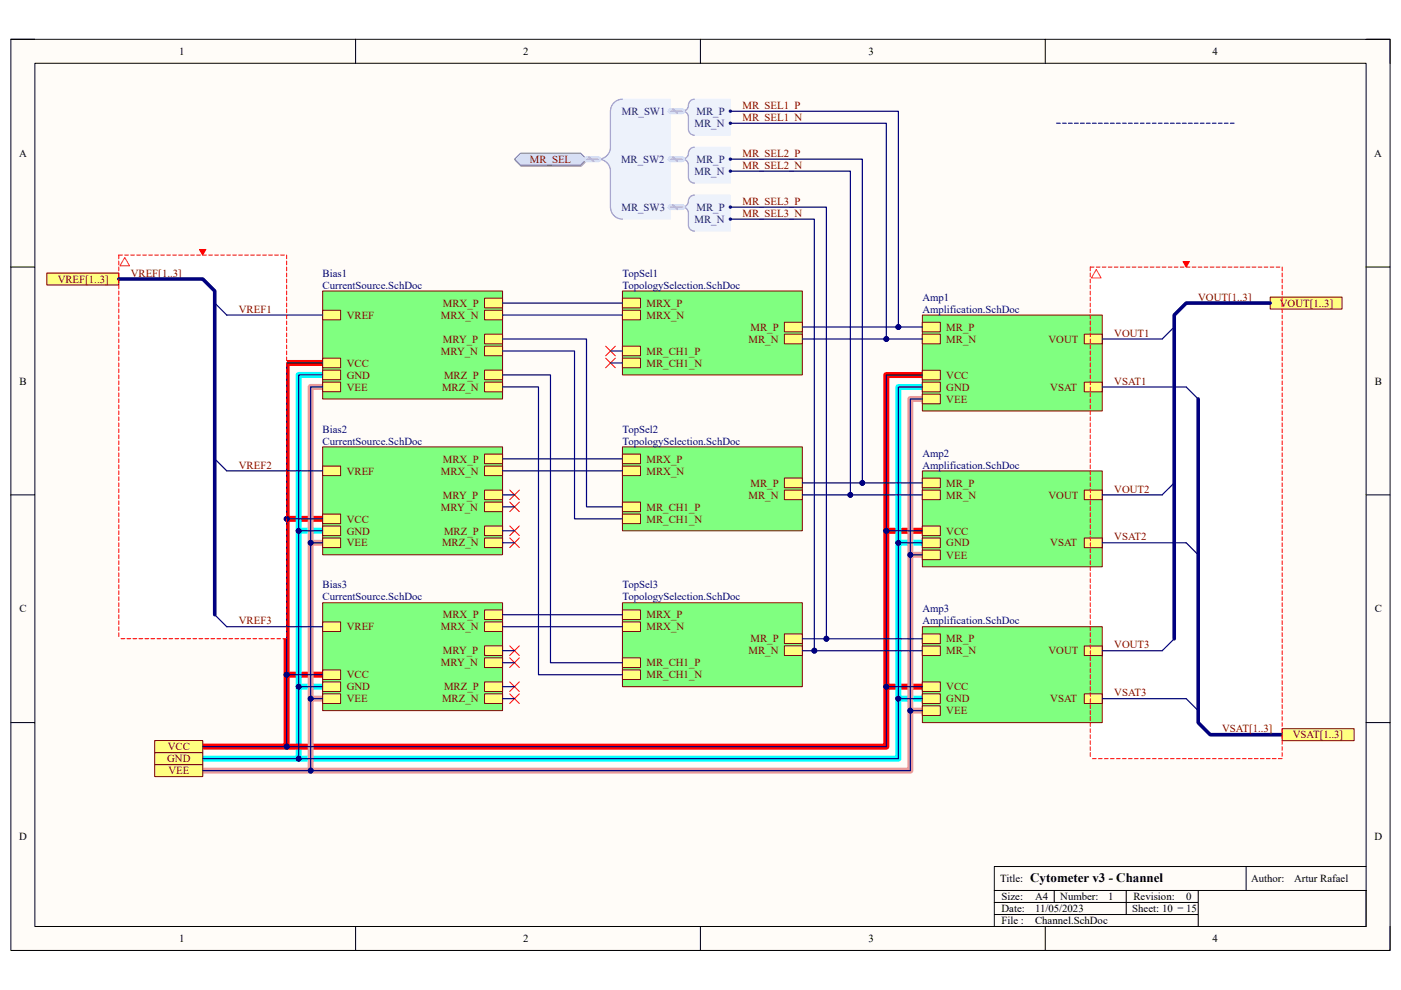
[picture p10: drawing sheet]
<svg xmlns="http://www.w3.org/2000/svg" width="297mm" height="210mm" viewBox="0 0 297 210" stroke-linecap="round" stroke-linejoin="round" font-family="sans-serif">
<path d="M2.3 8.3h292.4v193.3h-292.4z" fill="#fffcf8"/>
<path d="M2.3 8.3h292.4v193.3h-292.4z" fill="none" stroke="#000" stroke-width=".21"/>
<path d="M7.4 13.4h282.2v183.1h-282.2z" fill="#fffcf8"/>
<g fill="none" stroke="#000" stroke-width=".21">
<path d="M2.3 8.3h5.1M7.4 13.4h282.2v183.1h-282.2zM75.4 8.3v5.1M148.5 8.3v5.1M221.6 8.3v5.1M289.6 8.3h5.1v5.1M2.3 56.6h5.1M289.6 56.6h5.1M2.3 105h5.1M289.6 105h5.1M2.3 153.3h5.1M289.6 153.3h5.1"/>
<path d="M75.4 196.5v5.1M148.5 196.5v5.1M221.6 196.5v5.1M294.7 196.5v5.1"/>
</g>
<path d="M68.4 82.1h-2.5v81.3M195.6 84.6h-2.6v78.8h-150M65.9 115.1h2.5M193 117.7h2.6M65.9 148.2h2.5M193 150.7h2.6" fill="none" stroke="#ea9a9a" stroke-width="1.3"/>
<path d="M68.4 79.5h-5.1v81.4h-20.3M195.6 82.1h-5.1v78.8h-127.2M63.3 112.6h5.1M190.5 115.1h5.1M63.3 145.6h5.1M190.5 148.2h5.1" fill="none" stroke="#0ff" stroke-width="1.3"/>
<path d="M68.4 77h-7.6v81.3h-17.8M195.6 79.5h-7.7v78.9h-127.1M60.8 110h7.6M187.9 112.6h7.7M60.8 143.1h7.6M187.9 145.6h7.7" fill="none" stroke="#f00" stroke-width="1.3"/>
<g fill="#fff">
<path d="M231.2 56.6h40.6v104.3h-40.6z"/>
<path d="M25.2 54.1h35.6v81.4h-35.6z"/>
</g>
<path d="M210.8 188.9v2.5M223.5 188.9v2.5M238.8 188.9v5.1M254 194h-43.2v2.5M254 191.4h-43.2v2.6M254 188.9h35.6v7.6h-35.6zM264.2 183.8v5.1M289.6 183.8h-78.8v5.1h43.2" fill="none" stroke="#000" stroke-width=".21"/>
<path d="M9.9 57.9h15.3v2.6h-15.3z" fill="#ffff80"/>
<path d="M9.9 57.9h15.3v2.6h-15.3z" fill="none" stroke="#800000" stroke-width=".21"/>
<path d="M32.8 157.1h10.2v2.5h-10.2z" fill="#ffff80"/>
<path d="M32.8 157.1h10.2v2.5h-10.2z" fill="none" stroke="#800000" stroke-width=".21"/>
<path d="M32.8 159.6h10.2v2.6h-10.2z" fill="#ffff80"/>
<path d="M32.8 159.6h10.2v2.6h-10.2z" fill="none" stroke="#800000" stroke-width=".21"/>
<path d="M32.8 162.2h10.2v2.5h-10.2z" fill="#ffff80"/>
<path d="M32.8 162.2h10.2v2.5h-10.2z" fill="none" stroke="#800000" stroke-width=".21"/>
<path d="M249 69.4l-2.6 2.5M249 102.4l-2.6 2.6M249 135.5l-2.6 2.5" fill="none" stroke="#000080" stroke-width=".25"/>
<path d="M269.3 63h15.2v2.6h-15.2z" fill="#ffff80"/>
<path d="M269.3 63h15.2v2.6h-15.2z" fill="none" stroke="#800000" stroke-width=".21"/>
<path d="M68.4 61.7h38.1v22.9h-38.1z" fill="#80ff80"/>
<path d="M68.4 61.7h38.1v22.9h-38.1z" fill="none" stroke="#800000" stroke-width=".21"/>
<path d="M68.4 65.8h3.8v2h-3.8z" fill="#ffff80"/>
<path d="M68.4 65.8h3.8v2h-3.8z" fill="none" stroke="#800000" stroke-width=".21"/>
<path d="M68.4 76h3.8v2h-3.8z" fill="#ffff80"/>
<path d="M68.4 76h3.8v2h-3.8z" fill="none" stroke="#800000" stroke-width=".21"/>
<path d="M68.4 78.5h3.8v2h-3.8z" fill="#ffff80"/>
<path d="M68.4 78.5h3.8v2h-3.8z" fill="none" stroke="#800000" stroke-width=".21"/>
<path d="M68.4 81h3.8v2.1h-3.8z" fill="#ffff80"/>
<path d="M68.4 81h3.8v2.1h-3.8z" fill="none" stroke="#800000" stroke-width=".21"/>
<path d="M102.7 63.2h3.8v2.1h-3.8z" fill="#ffff80"/>
<path d="M102.7 63.2h3.8v2.1h-3.8z" fill="none" stroke="#800000" stroke-width=".21"/>
<path d="M102.7 65.8h3.8v2h-3.8z" fill="#ffff80"/>
<path d="M102.7 65.8h3.8v2h-3.8z" fill="none" stroke="#800000" stroke-width=".21"/>
<path d="M102.7 70.9h3.8v2h-3.8z" fill="#ffff80"/>
<path d="M102.7 70.9h3.8v2h-3.8z" fill="none" stroke="#800000" stroke-width=".21"/>
<path d="M102.7 73.4h3.8v2.1h-3.8z" fill="#ffff80"/>
<path d="M102.7 73.4h3.8v2.1h-3.8z" fill="none" stroke="#800000" stroke-width=".21"/>
<path d="M102.7 78.5h3.8v2h-3.8z" fill="#ffff80"/>
<path d="M102.7 78.5h3.8v2h-3.8z" fill="none" stroke="#800000" stroke-width=".21"/>
<path d="M102.7 81h3.8v2.1h-3.8z" fill="#ffff80"/>
<path d="M102.7 81h3.8v2.1h-3.8z" fill="none" stroke="#800000" stroke-width=".21"/>
<path d="M68.4 94.8h38.1v22.9h-38.1z" fill="#80ff80"/>
<path d="M68.4 94.8h38.1v22.9h-38.1z" fill="none" stroke="#800000" stroke-width=".21"/>
<path d="M68.4 98.8h3.8v2.1h-3.8z" fill="#ffff80"/>
<path d="M68.4 98.8h3.8v2.1h-3.8z" fill="none" stroke="#800000" stroke-width=".21"/>
<path d="M68.4 109h3.8v2.1h-3.8z" fill="#ffff80"/>
<path d="M68.4 109h3.8v2.1h-3.8z" fill="none" stroke="#800000" stroke-width=".21"/>
<path d="M68.4 111.6h3.8v2h-3.8z" fill="#ffff80"/>
<path d="M68.4 111.6h3.8v2h-3.8z" fill="none" stroke="#800000" stroke-width=".21"/>
<path d="M68.4 114.1h3.8v2h-3.8z" fill="#ffff80"/>
<path d="M68.4 114.1h3.8v2h-3.8z" fill="none" stroke="#800000" stroke-width=".21"/>
<path d="M102.7 96.3h3.8v2h-3.8z" fill="#ffff80"/>
<path d="M102.7 96.3h3.8v2h-3.8z" fill="none" stroke="#800000" stroke-width=".21"/>
<path d="M102.7 98.8h3.8v2.1h-3.8z" fill="#ffff80"/>
<path d="M102.7 98.8h3.8v2.1h-3.8z" fill="none" stroke="#800000" stroke-width=".21"/>
<path d="M102.7 103.9h3.8v2.1h-3.8z" fill="#ffff80"/>
<path d="M102.7 103.9h3.8v2.1h-3.8z" fill="none" stroke="#800000" stroke-width=".21"/>
<path d="M102.7 106.5h3.8v2h-3.8z" fill="#ffff80"/>
<path d="M102.7 106.5h3.8v2h-3.8z" fill="none" stroke="#800000" stroke-width=".21"/>
<path d="M102.7 111.6h3.8v2h-3.8z" fill="#ffff80"/>
<path d="M102.7 111.6h3.8v2h-3.8z" fill="none" stroke="#800000" stroke-width=".21"/>
<path d="M102.7 114.1h3.8v2h-3.8z" fill="#ffff80"/>
<path d="M102.7 114.1h3.8v2h-3.8z" fill="none" stroke="#800000" stroke-width=".21"/>
<path d="M68.4 127.8h38.1v22.9h-38.1z" fill="#80ff80"/>
<path d="M68.4 127.8h38.1v22.9h-38.1z" fill="none" stroke="#800000" stroke-width=".21"/>
<path d="M68.4 131.9h3.8v2h-3.8z" fill="#ffff80"/>
<path d="M68.4 131.9h3.8v2h-3.8z" fill="none" stroke="#800000" stroke-width=".21"/>
<path d="M68.4 142.1h3.8v2h-3.8z" fill="#ffff80"/>
<path d="M68.4 142.1h3.8v2h-3.8z" fill="none" stroke="#800000" stroke-width=".21"/>
<path d="M68.4 144.6h3.8v2.1h-3.8z" fill="#ffff80"/>
<path d="M68.4 144.6h3.8v2.1h-3.8z" fill="none" stroke="#800000" stroke-width=".21"/>
<path d="M68.4 147.2h3.8v2h-3.8z" fill="#ffff80"/>
<path d="M68.4 147.2h3.8v2h-3.8z" fill="none" stroke="#800000" stroke-width=".21"/>
<path d="M102.7 129.4h3.8v2h-3.8z" fill="#ffff80"/>
<path d="M102.7 129.4h3.8v2h-3.8z" fill="none" stroke="#800000" stroke-width=".21"/>
<path d="M102.7 131.9h3.8v2h-3.8z" fill="#ffff80"/>
<path d="M102.7 131.9h3.8v2h-3.8z" fill="none" stroke="#800000" stroke-width=".21"/>
<path d="M102.7 137h3.8v2h-3.8z" fill="#ffff80"/>
<path d="M102.7 137h3.8v2h-3.8z" fill="none" stroke="#800000" stroke-width=".21"/>
<path d="M102.7 139.5h3.8v2.1h-3.8z" fill="#ffff80"/>
<path d="M102.7 139.5h3.8v2.1h-3.8z" fill="none" stroke="#800000" stroke-width=".21"/>
<path d="M102.7 144.6h3.8v2.1h-3.8z" fill="#ffff80"/>
<path d="M102.7 144.6h3.8v2.1h-3.8z" fill="none" stroke="#800000" stroke-width=".21"/>
<path d="M102.7 147.2h3.8v2h-3.8z" fill="#ffff80"/>
<path d="M102.7 147.2h3.8v2h-3.8z" fill="none" stroke="#800000" stroke-width=".21"/>
<path d="M132 61.7h38.1v17.8h-38.1z" fill="#80ff80"/>
<path d="M132 61.7h38.1v17.8h-38.1z" fill="none" stroke="#800000" stroke-width=".21"/>
<path d="M132 63.2h3.8v2.1h-3.8z" fill="#ffff80"/>
<path d="M132 63.2h3.8v2.1h-3.8z" fill="none" stroke="#800000" stroke-width=".21"/>
<path d="M132 65.8h3.8v2h-3.8z" fill="#ffff80"/>
<path d="M132 65.8h3.8v2h-3.8z" fill="none" stroke="#800000" stroke-width=".21"/>
<path d="M166.3 68.3h3.8v2.1h-3.8z" fill="#ffff80"/>
<path d="M166.3 68.3h3.8v2.1h-3.8z" fill="none" stroke="#800000" stroke-width=".21"/>
<path d="M166.3 70.9h3.8v2h-3.8z" fill="#ffff80"/>
<path d="M166.3 70.9h3.8v2h-3.8z" fill="none" stroke="#800000" stroke-width=".21"/>
<path d="M132 73.4h3.8v2.1h-3.8z" fill="#ffff80"/>
<path d="M132 73.4h3.8v2.1h-3.8z" fill="none" stroke="#800000" stroke-width=".21"/>
<path d="M132 76h3.8v2h-3.8z" fill="#ffff80"/>
<path d="M132 76h3.8v2h-3.8z" fill="none" stroke="#800000" stroke-width=".21"/>
<path d="M195.6 66.8h38.1v20.4h-38.1z" fill="#80ff80"/>
<path d="M195.6 66.8h38.1v20.4h-38.1z" fill="none" stroke="#800000" stroke-width=".21"/>
<path d="M229.9 70.9h3.8v2h-3.8z" fill="#ffff80"/>
<path d="M229.9 70.9h3.8v2h-3.8z" fill="none" stroke="#800000" stroke-width=".21"/>
<path d="M195.6 78.5h3.8v2.1h-3.8z" fill="#ffff80"/>
<path d="M195.6 78.5h3.8v2.1h-3.8z" fill="none" stroke="#800000" stroke-width=".21"/>
<path d="M195.6 81.1h3.8v2h-3.8z" fill="#ffff80"/>
<path d="M195.6 81.1h3.8v2h-3.8z" fill="none" stroke="#800000" stroke-width=".21"/>
<path d="M195.6 83.6h3.8v2h-3.8z" fill="#ffff80"/>
<path d="M195.6 83.6h3.8v2h-3.8z" fill="none" stroke="#800000" stroke-width=".21"/>
<path d="M195.6 68.3h3.8v2.1h-3.8z" fill="#ffff80"/>
<path d="M195.6 68.3h3.8v2.1h-3.8z" fill="none" stroke="#800000" stroke-width=".21"/>
<path d="M195.6 70.9h3.8v2h-3.8z" fill="#ffff80"/>
<path d="M195.6 70.9h3.8v2h-3.8z" fill="none" stroke="#800000" stroke-width=".21"/>
<path d="M229.9 81.1h3.8v2h-3.8z" fill="#ffff80"/>
<path d="M229.9 81.1h3.8v2h-3.8z" fill="none" stroke="#800000" stroke-width=".21"/>
<path d="M132 94.8h38.1v17.8h-38.1z" fill="#80ff80"/>
<path d="M132 94.8h38.1v17.8h-38.1z" fill="none" stroke="#800000" stroke-width=".21"/>
<path d="M132 96.3h3.8v2h-3.8z" fill="#ffff80"/>
<path d="M132 96.3h3.8v2h-3.8z" fill="none" stroke="#800000" stroke-width=".21"/>
<path d="M132 98.8h3.8v2.1h-3.8z" fill="#ffff80"/>
<path d="M132 98.8h3.8v2.1h-3.8z" fill="none" stroke="#800000" stroke-width=".21"/>
<path d="M166.3 101.4h3.8v2h-3.8z" fill="#ffff80"/>
<path d="M166.3 101.4h3.8v2h-3.8z" fill="none" stroke="#800000" stroke-width=".21"/>
<path d="M166.3 103.9h3.8v2.1h-3.8z" fill="#ffff80"/>
<path d="M166.3 103.9h3.8v2.1h-3.8z" fill="none" stroke="#800000" stroke-width=".21"/>
<path d="M132 106.5h3.8v2h-3.8z" fill="#ffff80"/>
<path d="M132 106.5h3.8v2h-3.8z" fill="none" stroke="#800000" stroke-width=".21"/>
<path d="M132 109h3.8v2.1h-3.8z" fill="#ffff80"/>
<path d="M132 109h3.8v2.1h-3.8z" fill="none" stroke="#800000" stroke-width=".21"/>
<path d="M132 127.8h38.1v17.8h-38.1z" fill="#80ff80"/>
<path d="M132 127.8h38.1v17.8h-38.1z" fill="none" stroke="#800000" stroke-width=".21"/>
<path d="M132 129.4h3.8v2h-3.8z" fill="#ffff80"/>
<path d="M132 129.4h3.8v2h-3.8z" fill="none" stroke="#800000" stroke-width=".21"/>
<path d="M132 131.9h3.8v2h-3.8z" fill="#ffff80"/>
<path d="M132 131.9h3.8v2h-3.8z" fill="none" stroke="#800000" stroke-width=".21"/>
<path d="M166.3 134.5h3.8v2h-3.8z" fill="#ffff80"/>
<path d="M166.3 134.5h3.8v2h-3.8z" fill="none" stroke="#800000" stroke-width=".21"/>
<path d="M166.3 137h3.8v2h-3.8z" fill="#ffff80"/>
<path d="M166.3 137h3.8v2h-3.8z" fill="none" stroke="#800000" stroke-width=".21"/>
<path d="M132 139.5h3.8v2.1h-3.8z" fill="#ffff80"/>
<path d="M132 139.5h3.8v2.1h-3.8z" fill="none" stroke="#800000" stroke-width=".21"/>
<path d="M132 142.1h3.8v2h-3.8z" fill="#ffff80"/>
<path d="M132 142.1h3.8v2h-3.8z" fill="none" stroke="#800000" stroke-width=".21"/>
<path d="M195.6 99.9h38.1v20.3h-38.1z" fill="#80ff80"/>
<path d="M195.6 99.9h38.1v20.3h-38.1z" fill="none" stroke="#800000" stroke-width=".21"/>
<path d="M229.9 103.9h3.8v2.1h-3.8z" fill="#ffff80"/>
<path d="M229.9 103.9h3.8v2.1h-3.8z" fill="none" stroke="#800000" stroke-width=".21"/>
<path d="M195.6 111.6h3.8v2h-3.8z" fill="#ffff80"/>
<path d="M195.6 111.6h3.8v2h-3.8z" fill="none" stroke="#800000" stroke-width=".21"/>
<path d="M195.6 114.1h3.8v2.1h-3.8z" fill="#ffff80"/>
<path d="M195.6 114.1h3.8v2.1h-3.8z" fill="none" stroke="#800000" stroke-width=".21"/>
<path d="M195.6 116.7h3.8v2h-3.8z" fill="#ffff80"/>
<path d="M195.6 116.7h3.8v2h-3.8z" fill="none" stroke="#800000" stroke-width=".21"/>
<path d="M195.6 101.4h3.8v2h-3.8z" fill="#ffff80"/>
<path d="M195.6 101.4h3.8v2h-3.8z" fill="none" stroke="#800000" stroke-width=".21"/>
<path d="M195.6 103.9h3.8v2.1h-3.8z" fill="#ffff80"/>
<path d="M195.6 103.9h3.8v2.1h-3.8z" fill="none" stroke="#800000" stroke-width=".21"/>
<path d="M229.9 114.1h3.8v2.1h-3.8z" fill="#ffff80"/>
<path d="M229.9 114.1h3.8v2.1h-3.8z" fill="none" stroke="#800000" stroke-width=".21"/>
<path d="M195.6 132.9h38.1v20.4h-38.1z" fill="#80ff80"/>
<path d="M195.6 132.9h38.1v20.4h-38.1z" fill="none" stroke="#800000" stroke-width=".21"/>
<path d="M229.9 137h3.8v2h-3.8z" fill="#ffff80"/>
<path d="M229.9 137h3.8v2h-3.8z" fill="none" stroke="#800000" stroke-width=".21"/>
<path d="M195.6 144.6h3.8v2.1h-3.8z" fill="#ffff80"/>
<path d="M195.6 144.6h3.8v2.1h-3.8z" fill="none" stroke="#800000" stroke-width=".21"/>
<path d="M195.6 147.2h3.8v2h-3.8z" fill="#ffff80"/>
<path d="M195.6 147.2h3.8v2h-3.8z" fill="none" stroke="#800000" stroke-width=".21"/>
<path d="M195.6 149.7h3.8v2h-3.8z" fill="#ffff80"/>
<path d="M195.6 149.7h3.8v2h-3.8z" fill="none" stroke="#800000" stroke-width=".21"/>
<path d="M195.6 134.5h3.8v2h-3.8z" fill="#ffff80"/>
<path d="M195.6 134.5h3.8v2h-3.8z" fill="none" stroke="#800000" stroke-width=".21"/>
<path d="M195.6 137h3.8v2h-3.8z" fill="#ffff80"/>
<path d="M195.6 137h3.8v2h-3.8z" fill="none" stroke="#800000" stroke-width=".21"/>
<path d="M229.9 147.2h3.8v2h-3.8z" fill="#ffff80"/>
<path d="M229.9 147.2h3.8v2h-3.8z" fill="none" stroke="#800000" stroke-width=".21"/>
<g fill="none" stroke="#f00" stroke-width=".21">
<path d="M128.4 73.4l2 2.1M128.4 76l2 2M130.4 73.4l-2 2.1M130.4 76l-2 2M108.1 103.9l2 2.1M108.1 106.5l2 2M108.1 111.6l2 2M108.1 114.1l2 2M110.1 103.9l-2 2.1M110.1 106.5l-2 2M110.1 111.6l-2 2M110.1 114.1l-2 2"/>
<path d="M108.1 137l2 2M108.1 139.5l2 2.1M110.1 137l-2 2M110.1 139.5l-2 2.1M108.1 144.6l2 2.1M108.1 147.2l2 2M110.1 144.6l-2 2.1M110.1 147.2l-2 2"/>
</g>
<path d="M45.5 64.3l2.6 2.5M45.5 97.3l2.6 2.6M45.5 130.4l2.6 2.5" fill="none" stroke="#000080" stroke-width=".25"/>
<path d="M129.7 22.3l1-.9 1.3-.4h10.2v25.5h-10.2l-1.3-.3-1-1-.3-1.3v-8.2l-.6-1.1-1.3-.8 1.3-.9 .6-1v-8.3z" fill-rule="evenodd" fill="#edf2fb"/>
<path d="M129.7 22.3l1-.9 1.3-.4h10.2v25.5h-10.2l-1.3-.3-1-1-.3-1.3v-8.2l-.6-1.1-1.3-.8 1.3-.9 .6-1v-8.3z" fill="none" stroke="#edf2fb" stroke-width=".21"/>
<path d="M132 21a2.55 2.55 0 0 0-2.6 2.6v7.6a2.55 2.55 0 0 1-2.5 2.6 2.55 2.55 0 0 1 2.5 2.5v7.6a2.55 2.55 0 0 0 2.6 2.6" fill="none" stroke="#909ec9" stroke-width=".25"/>
<circle cx="142.1" cy="23.6" r=".25" fill="#003a70"/>
<circle cx="142.1" cy="23.6" r=".25" fill="none" stroke="#003a70" stroke-width=".21"/>
<circle cx="142.2" cy="33.8" r=".25" fill="#003a70"/>
<circle cx="142.2" cy="33.8" r=".25" fill="none" stroke="#003a70" stroke-width=".21"/>
<circle cx="142.1" cy="43.9" r=".25" fill="#003a70"/>
<circle cx="142.1" cy="43.9" r=".25" fill="none" stroke="#003a70" stroke-width=".21"/>
<path d="M109.2 34l1.3-1.3h12.7l1.3 1.3-1.3 1.3h-12.7z" fill-rule="evenodd" fill="#bac0ca"/>
<path d="M109.2 34l1.3-1.3h12.7l1.3 1.3-1.3 1.3h-12.7z" fill="none" stroke="#a6acb6" stroke-width=".21"/>
<path d="M109.1 33.8l1.3-1.3h12.7l1.3 1.3-1.3 1.2h-12.7z" fill-rule="evenodd" fill="#d5e4ff"/>
<path d="M109.1 33.8l1.3-1.3h12.7l1.3 1.3-1.3 1.2h-12.7z" fill="none" stroke="#70809b" stroke-width=".21"/>
<path d="M146.1 21.7l.5-.5 .6-.2h7.7v7.7h-7.7l-.6-.2-.5-.5-.1-.6v-2.9l-.4-.5-.6-.4a1.86 1.86 0 0 0 1.1-1.9z" fill-rule="evenodd" fill="#edf2fb"/>
<path d="M146.1 21.7l.5-.5 .6-.2h7.7v7.7h-7.7l-.6-.2-.5-.5-.1-.6v-2.9l-.4-.5-.6-.4a1.86 1.86 0 0 0 1.1-1.9z" fill="none" stroke="#edf2fb" stroke-width=".21"/>
<path d="M147.2 21a1.44 1.44 0 0 0-1.3 1.7 1.26 1.26 0 0 1-1.2 .9 1.27 1.27 0 0 1 1.3 1.2v2.6a1.27 1.27 0 0 0 1.2 1.3" fill="none" stroke="#909ec9" stroke-width=".25"/>
<circle cx="154.9" cy="23.6" r=".25" fill="#003a70"/>
<circle cx="154.9" cy="23.6" r=".25" fill="none" stroke="#003a70" stroke-width=".21"/>
<circle cx="154.9" cy="26.1" r=".25" fill="#003a70"/>
<circle cx="154.9" cy="26.1" r=".25" fill="none" stroke="#003a70" stroke-width=".21"/>
<path d="M146.1 31.9l.5-.5 .6-.2h7.7v7.6h-7.7l-.6-.1-.5-.5-.1-.6v-2.9l-.4-.5-.6-.4a1.86 1.86 0 0 0 1.1-1.9z" fill-rule="evenodd" fill="#edf2fb"/>
<path d="M146.1 31.9l.5-.5 .6-.2h7.7v7.6h-7.7l-.6-.1-.5-.5-.1-.6v-2.9l-.4-.5-.6-.4a1.86 1.86 0 0 0 1.1-1.9z" fill="none" stroke="#edf2fb" stroke-width=".21"/>
<path d="M147.2 31.2a1.44 1.44 0 0 0-1.3 1.7 1.28 1.28 0 0 1-1.2 .9 1.27 1.27 0 0 1 1.3 1.2v2.6a1.27 1.27 0 0 0 1.2 1.2" fill="none" stroke="#909ec9" stroke-width=".25"/>
<circle cx="154.9" cy="33.8" r=".26" fill="#003a70"/>
<circle cx="154.9" cy="33.8" r=".26" fill="none" stroke="#003a70" stroke-width=".21"/>
<circle cx="154.9" cy="36.3" r=".26" fill="#003a70"/>
<circle cx="154.9" cy="36.3" r=".26" fill="none" stroke="#003a70" stroke-width=".21"/>
<path d="M146.1 42l.5-.4 .6-.2h7.7v7.6h-7.7l-.6-.1-.5-.5-.1-.6v-2.9l-.4-.5-.6-.5a1.86 1.86 0 0 0 1.1-1.9z" fill-rule="evenodd" fill="#edf2fb"/>
<path d="M146.1 42l.5-.4 .6-.2h7.7v7.6h-7.7l-.6-.1-.5-.5-.1-.6v-2.9l-.4-.5-.6-.5a1.86 1.86 0 0 0 1.1-1.9z" fill="none" stroke="#edf2fb" stroke-width=".21"/>
<path d="M147.2 41.4a1.44 1.44 0 0 0-1.3 1.7 1.26 1.26 0 0 1-1.2 .8 1.28 1.28 0 0 1 1.3 1.3v2.6a1.27 1.27 0 0 0 1.2 1.2" fill="none" stroke="#909ec9" stroke-width=".25"/>
<circle cx="154.9" cy="43.9" r=".25" fill="#003a70"/>
<circle cx="154.9" cy="43.9" r=".25" fill="none" stroke="#003a70" stroke-width=".21"/>
<circle cx="154.9" cy="46.5" r=".25" fill="#003a70"/>
<circle cx="154.9" cy="46.5" r=".25" fill="none" stroke="#003a70" stroke-width=".21"/>
<g fill="none" stroke="#000080" stroke-width=".25">
<path d="M129.4 74.4h2.6M129.4 77h2.6M233.7 71.9h12.7M106.5 105h2.6M106.5 107.5h2.6M106.5 112.6h2.6M106.5 115.1h2.6M233.7 105h12.7M106.5 138h2.6M233.7 138h12.7M65.9 148.2h2.5M106.5 140.6h2.6"/>
<path d="M106.5 145.6h2.6M106.5 148.2h2.6"/>
</g>
<circle cx="65.9" cy="148.2" r=".51" fill="#000080"/>
<circle cx="65.9" cy="148.2" r=".51" fill="none" stroke="#000080" stroke-width=".21"/>
<path d="M65.9 115.1h2.5" fill="none" stroke="#000080" stroke-width=".25"/>
<circle cx="65.9" cy="115.1" r=".51" fill="#000080"/>
<circle cx="65.9" cy="115.1" r=".51" fill="none" stroke="#000080" stroke-width=".21"/>
<path d="M63.3 145.6h5.1" fill="none" stroke="#000080" stroke-width=".25"/>
<circle cx="63.3" cy="145.6" r=".51" fill="#000080"/>
<circle cx="63.3" cy="145.6" r=".51" fill="none" stroke="#000080" stroke-width=".21"/>
<path d="M63.3 112.6h5.1" fill="none" stroke="#000080" stroke-width=".25"/>
<circle cx="63.3" cy="112.6" r=".51" fill="#000080"/>
<circle cx="63.3" cy="112.6" r=".51" fill="none" stroke="#000080" stroke-width=".21"/>
<path d="M60.8 110h7.6" fill="none" stroke="#000080" stroke-width=".25"/>
<circle cx="60.8" cy="110" r=".51" fill="#000080"/>
<circle cx="60.8" cy="110" r=".51" fill="none" stroke="#000080" stroke-width=".21"/>
<path d="M60.8 143.1h7.6" fill="none" stroke="#000080" stroke-width=".25"/>
<circle cx="60.8" cy="143.1" r=".51" fill="#000080"/>
<circle cx="60.8" cy="143.1" r=".51" fill="none" stroke="#000080" stroke-width=".21"/>
<path d="M193 150.7h2.6" fill="none" stroke="#000080" stroke-width=".25"/>
<circle cx="193" cy="150.7" r=".51" fill="#000080"/>
<circle cx="193" cy="150.7" r=".51" fill="none" stroke="#000080" stroke-width=".21"/>
<path d="M193 117.7h2.6" fill="none" stroke="#000080" stroke-width=".25"/>
<circle cx="193" cy="117.7" r=".51" fill="#000080"/>
<circle cx="193" cy="117.7" r=".51" fill="none" stroke="#000080" stroke-width=".21"/>
<path d="M190.5 115.1h5.1" fill="none" stroke="#000080" stroke-width=".25"/>
<circle cx="190.5" cy="115.1" r=".52" fill="#000080"/>
<circle cx="190.5" cy="115.1" r=".52" fill="none" stroke="#000080" stroke-width=".21"/>
<path d="M187.9 112.6h7.7" fill="none" stroke="#000080" stroke-width=".25"/>
<circle cx="187.9" cy="112.6" r=".51" fill="#000080"/>
<circle cx="187.9" cy="112.6" r=".51" fill="none" stroke="#000080" stroke-width=".21"/>
<path d="M187.9 145.6h7.7" fill="none" stroke="#000080" stroke-width=".25"/>
<circle cx="187.9" cy="145.6" r=".51" fill="#000080"/>
<circle cx="187.9" cy="145.6" r=".51" fill="none" stroke="#000080" stroke-width=".21"/>
<g fill="none" stroke="#000080" stroke-width=".25">
<path d="M48.1 66.8h20.3M106.5 79.5h10.2v61.1h15.3M106.5 71.9h17.9v35.6h7.6M106.5 66.8h25.5M106.5 64.3h25.5M48.1 99.9h20.3M106.5 82.1h7.7v61h17.8M106.5 99.9h25.5M106.5 97.3h25.5M48.1 132.9h20.3M106.5 132.9h25.5M106.5 130.4h25.5"/>
<path d="M190.5 148.2h5.1"/>
</g>
<circle cx="190.5" cy="148.2" r=".51" fill="#000080"/>
<circle cx="190.5" cy="148.2" r=".51" fill="none" stroke="#000080" stroke-width=".21"/>
<path d="M154.9 46.5h17.8v91.5M106.5 74.4h15.3v35.6h10.2" fill="none" stroke="#000080" stroke-width=".25"/>
<circle cx="172.7" cy="138" r=".51" fill="#000080"/>
<circle cx="172.7" cy="138" r=".51" fill="none" stroke="#000080" stroke-width=".21"/>
<path d="M154.9 43.9h20.3v91.6" fill="none" stroke="#000080" stroke-width=".25"/>
<circle cx="175.2" cy="135.5" r=".51" fill="#000080"/>
<circle cx="175.2" cy="135.5" r=".51" fill="none" stroke="#000080" stroke-width=".21"/>
<path d="M154.9 33.8h27.9v68.6" fill="none" stroke="#000080" stroke-width=".25"/>
<circle cx="182.8" cy="102.4" r=".51" fill="#000080"/>
<circle cx="182.8" cy="102.4" r=".51" fill="none" stroke="#000080" stroke-width=".21"/>
<path d="M154.9 26.1h33v45.8" fill="none" stroke="#000080" stroke-width=".25"/>
<circle cx="187.9" cy="71.9" r=".51" fill="#000080"/>
<circle cx="187.9" cy="71.9" r=".51" fill="none" stroke="#000080" stroke-width=".21"/>
<path d="M154.9 23.6h35.6v45.8" fill="none" stroke="#000080" stroke-width=".25"/>
<circle cx="190.5" cy="69.4" r=".51" fill="#000080"/>
<circle cx="190.5" cy="69.4" r=".51" fill="none" stroke="#000080" stroke-width=".21"/>
<path d="M154.9 36.3h25.4v68.7" fill="none" stroke="#000080" stroke-width=".25"/>
<circle cx="180.3" cy="105" r=".51" fill="#000080"/>
<circle cx="180.3" cy="105" r=".51" fill="none" stroke="#000080" stroke-width=".21"/>
<path d="M195.6 84.6h-2.6v78.8h-150" fill="none" stroke="#000080" stroke-width=".25"/>
<circle cx="65.9" cy="163.4" r=".51" fill="#000080"/>
<circle cx="65.9" cy="163.4" r=".51" fill="none" stroke="#000080" stroke-width=".21"/>
<circle cx="193" cy="150.7" r=".51" fill="#000080"/>
<circle cx="193" cy="150.7" r=".51" fill="none" stroke="#000080" stroke-width=".21"/>
<circle cx="193" cy="117.7" r=".51" fill="#000080"/>
<circle cx="193" cy="117.7" r=".51" fill="none" stroke="#000080" stroke-width=".21"/>
<path d="M68.4 79.5h-5.1v81.4h-20.3" fill="none" stroke="#000080" stroke-width=".25"/>
<circle cx="63.3" cy="160.9" r=".51" fill="#000080"/>
<circle cx="63.3" cy="160.9" r=".51" fill="none" stroke="#000080" stroke-width=".21"/>
<circle cx="63.3" cy="145.6" r=".51" fill="#000080"/>
<circle cx="63.3" cy="145.6" r=".51" fill="none" stroke="#000080" stroke-width=".21"/>
<circle cx="63.3" cy="112.6" r=".51" fill="#000080"/>
<circle cx="63.3" cy="112.6" r=".51" fill="none" stroke="#000080" stroke-width=".21"/>
<path d="M68.4 77h-7.6v81.3h-17.8" fill="none" stroke="#000080" stroke-width=".25"/>
<circle cx="60.8" cy="158.4" r=".52" fill="#000080"/>
<circle cx="60.8" cy="158.4" r=".52" fill="none" stroke="#000080" stroke-width=".21"/>
<circle cx="60.8" cy="143.1" r=".51" fill="#000080"/>
<circle cx="60.8" cy="143.1" r=".51" fill="none" stroke="#000080" stroke-width=".21"/>
<circle cx="60.8" cy="110" r=".51" fill="#000080"/>
<circle cx="60.8" cy="110" r=".51" fill="none" stroke="#000080" stroke-width=".21"/>
<path d="M195.6 79.5h-7.7v78.9h-127.1" fill="none" stroke="#000080" stroke-width=".25"/>
<circle cx="187.9" cy="112.6" r=".51" fill="#000080"/>
<circle cx="187.9" cy="112.6" r=".51" fill="none" stroke="#000080" stroke-width=".21"/>
<circle cx="187.9" cy="145.6" r=".51" fill="#000080"/>
<circle cx="187.9" cy="145.6" r=".51" fill="none" stroke="#000080" stroke-width=".21"/>
<circle cx="60.8" cy="158.4" r=".52" fill="#000080"/>
<circle cx="60.8" cy="158.4" r=".52" fill="none" stroke="#000080" stroke-width=".21"/>
<path d="M195.6 82.1h-5.1v78.8h-127.2" fill="none" stroke="#000080" stroke-width=".25"/>
<circle cx="190.5" cy="115.1" r=".52" fill="#000080"/>
<circle cx="190.5" cy="115.1" r=".52" fill="none" stroke="#000080" stroke-width=".21"/>
<circle cx="190.5" cy="148.2" r=".51" fill="#000080"/>
<circle cx="190.5" cy="148.2" r=".51" fill="none" stroke="#000080" stroke-width=".21"/>
<circle cx="63.3" cy="160.9" r=".51" fill="#000080"/>
<circle cx="63.3" cy="160.9" r=".51" fill="none" stroke="#000080" stroke-width=".21"/>
<path d="M68.4 82.1h-2.5v81.3" fill="none" stroke="#000080" stroke-width=".25"/>
<circle cx="65.9" cy="115.1" r=".51" fill="#000080"/>
<circle cx="65.9" cy="115.1" r=".51" fill="none" stroke="#000080" stroke-width=".21"/>
<circle cx="65.9" cy="148.2" r=".51" fill="#000080"/>
<circle cx="65.9" cy="148.2" r=".51" fill="none" stroke="#000080" stroke-width=".21"/>
<circle cx="65.9" cy="163.4" r=".51" fill="#000080"/>
<circle cx="65.9" cy="163.4" r=".51" fill="none" stroke="#000080" stroke-width=".21"/>
<path d="M170.1 138h25.5" fill="none" stroke="#000080" stroke-width=".25"/>
<circle cx="172.7" cy="138" r=".51" fill="#000080"/>
<circle cx="172.7" cy="138" r=".51" fill="none" stroke="#000080" stroke-width=".21"/>
<path d="M170.1 135.5h25.5" fill="none" stroke="#000080" stroke-width=".25"/>
<circle cx="175.2" cy="135.5" r=".51" fill="#000080"/>
<circle cx="175.2" cy="135.5" r=".51" fill="none" stroke="#000080" stroke-width=".21"/>
<path d="M170.1 105h25.5" fill="none" stroke="#000080" stroke-width=".25"/>
<circle cx="180.3" cy="105" r=".51" fill="#000080"/>
<circle cx="180.3" cy="105" r=".51" fill="none" stroke="#000080" stroke-width=".21"/>
<path d="M170.1 102.4h25.5" fill="none" stroke="#000080" stroke-width=".25"/>
<circle cx="182.8" cy="102.4" r=".51" fill="#000080"/>
<circle cx="182.8" cy="102.4" r=".51" fill="none" stroke="#000080" stroke-width=".21"/>
<path d="M170.1 71.9h25.5" fill="none" stroke="#000080" stroke-width=".25"/>
<circle cx="187.9" cy="71.9" r=".51" fill="#000080"/>
<circle cx="187.9" cy="71.9" r=".51" fill="none" stroke="#000080" stroke-width=".21"/>
<path d="M170.1 69.4h25.5" fill="none" stroke="#000080" stroke-width=".25"/>
<circle cx="190.5" cy="69.4" r=".51" fill="#000080"/>
<circle cx="190.5" cy="69.4" r=".51" fill="none" stroke="#000080" stroke-width=".21"/>
<path d="M25.2 59.2h17.8l2.5 2.5v68.7M269.3 64.3h-17.8l-2.5 2.5v68.7M254 84.6v68.7l2.6 2.5h15.2" fill="none" stroke="#000080" stroke-width=".76"/>
<path d="M124.4 33.8h2.5M142.2 33.8h2.5M142.2 23.6h2.5M142.2 43.9h2.5" fill="none" stroke="#cbdaff" stroke-width="1.3"/>
<path d="M124.9 33.3l1 .9M142.7 23.1l1 .9M142.7 33.3l1 .9M142.7 43.5l1 .9" fill="none" stroke="#adbce7" stroke-width=".38"/>
<path d="M124.4 33.8h2.5M142.2 33.8h2.5M142.2 23.6h2.5M142.2 43.9h2.5" fill="none" stroke="#adbce7" stroke-width=".25"/>
<path d="M233.7 82.1h17.8l2.5 2.5M233.7 115.1h17.8l2.5 2.6M233.7 148.2h17.8l2.5 2.5" fill="none" stroke="#000080" stroke-width=".25"/>
<path d="M271.8 154.6h15.3v2.5h-15.3z" fill="#ffff80"/>
<path d="M271.8 154.6h15.3v2.5h-15.3z" fill="none" stroke="#800000" stroke-width=".21"/>
<g fill="none" stroke="#f00" stroke-width=".21">
<path d="M231.2 57.9v.8M231.2 59.2v.8M231.9 56.6h-.7v.8M232.4 56.6h.8M233.7 56.6h.8M235 56.6h.8M236.2 56.6h.8M237.5 56.6h.8M238.8 56.6h.8M240 56.6h.9M241.3 56.6h.8M242.6 56.6h.8"/>
<path d="M243.9 56.6h.8M245.1 56.6h.8M246.4 56.6h.8M247.7 56.6h.8M249 56.6h.7M250.2 56.6h.8M251.5 56.6h.8M252.8 56.6h.8M254 56.6h.8M255.3 56.6h.8M256.6 56.6h.8M257.8 56.6h.9"/>
<path d="M259.1 56.6h.8M260.4 56.6h.8M261.7 56.6h.8M262.9 56.6h.8M264.2 56.6h.8M265.5 56.6h.8M266.8 56.6h.7M268 56.6h.8M269.3 56.6h.8M270.6 56.6h.8M271.8 56.6v.8M271.8 57.9v.8"/>
<path d="M271.8 59.2v.8M231.2 60.5v.8M231.2 61.7v.8M231.2 63v.8M231.2 64.3v.8M231.2 65.6v.7M231.2 66.8v.8M231.2 68.1v.8M231.2 69.4v.8M231.2 70.6v.8M231.2 71.9v.8M231.2 73.2v.8"/>
<path d="M231.2 74.4v.8M231.2 75.7v.8M231.2 77v.8M231.2 78.3v.8M231.2 79.5v.8M271.8 60.5v.8M271.8 61.7v.8M271.8 63v.8M271.8 64.3v.8M271.8 65.6v.7M271.8 66.8v.8M271.8 68.1v.8"/>
<path d="M271.8 69.4v.8M271.8 70.6v.8M271.8 71.9v.8M271.8 73.2v.8M271.8 74.4v.8M271.8 75.7v.8M271.8 77v.8M271.8 78.3v.8M271.8 79.5v.8M231.2 80.8v.8M231.2 82.1v.8M231.2 83.4v.7"/>
<path d="M231.2 84.6v.8M231.2 85.9v.8M231.2 87.2v.8M231.2 88.4v.8M231.2 89.7v.8M231.2 91v.8M231.2 92.2v.8M231.2 93.5v.8M231.2 94.8v.8M231.2 96.1v.8M231.2 97.3v.8M231.2 98.6v.8"/>
<path d="M231.2 99.9v.8M271.8 80.8v.8M271.8 82.1v.8M271.8 83.4v.7M271.8 84.6v.8M271.8 85.9v.8M271.8 87.2v.8M271.8 88.4v.8M271.8 89.7v.8M271.8 91v.8M271.8 92.2v.8M271.8 93.5v.8"/>
<path d="M271.8 94.8v.8M271.8 96.1v.8M271.8 97.3v.8M271.8 98.6v.8M271.8 99.9v.8M231.2 101.2v.7M231.2 102.4v.8M231.2 103.7v.8M231.2 105v.7M231.2 106.2v.8M231.2 107.5v.8M231.2 108.8v.8"/>
<path d="M231.2 110v.9M231.2 111.3v.8M231.2 112.6v.8M231.2 113.9v.8M231.2 115.1v.8M231.2 116.4v.8M231.2 117.7v.8M231.2 119v.7M271.8 101.2v.7M271.8 102.4v.8M271.8 103.7v.8M271.8 105v.7"/>
<path d="M271.8 106.2v.8M271.8 107.5v.8M271.8 108.8v.8M271.8 110v.8M271.8 111.3v.8M271.8 112.6v.8M271.8 113.9v.8M271.8 115.1v.8M271.8 116.4v.8M271.8 117.7v.8M271.8 119v.7M231.2 120.2v.8"/>
<path d="M231.2 121.5v.8M231.2 122.8v.8M231.2 124v.8M231.2 125.3v.8M231.2 126.6v.8M231.2 127.8v.9M231.2 129.1v.8M231.2 130.4v.8M231.2 131.7v.8M231.2 132.9v.8M231.2 134.2v.8M231.2 135.5v.8"/>
<path d="M231.2 136.8v.7M231.2 138v.8M231.2 139.3v.8M271.8 120.2v.8M271.8 121.5v.8M271.8 122.8v.7M271.8 124v.8M271.8 125.3v.8M271.8 126.6v.8M271.8 127.8v.9M271.8 129.1v.8M271.8 130.4v.8"/>
<path d="M271.8 131.7v.8M271.8 132.9v.8M271.8 134.2v.8M271.8 135.5v.8M271.8 136.8v.7M271.8 138v.8M271.8 139.3v.8M231.2 140.6v.8M231.2 141.8v.8M231.2 143.1v.8M231.2 144.4v.8M231.2 145.6v.9"/>
<path d="M231.2 146.9v.8M231.2 148.2v.8M231.2 149.5v.8M231.2 150.7v.8M231.2 152v.8M231.2 153.3v.8M231.2 154.6v.7M231.2 155.8v.8M231.2 157.1v.8M231.2 158.4v.8M231.2 159.6v.8M271.8 140.6v.8"/>
<path d="M271.8 141.8v.8M271.8 143.1v.8M271.8 144.4v.8M271.8 145.6v.9M271.8 146.9v.8M271.8 148.2v.8M271.8 149.5v.8M271.8 150.7v.8M271.8 152v.8M271.8 153.3v.8M271.8 154.6v.7M271.8 155.8v.8"/>
<path d="M271.8 157.1v.8M271.8 158.4v.8M271.8 159.6v.8M231.6 160.9h.8M232.9 160.9h.8M234.2 160.9h.8M235.4 160.9h.8M236.7 160.9h.8M238 160.9h.8M239.3 160.9h.7M240.5 160.9h.8M241.8 160.9h.8"/>
<path d="M243.1 160.9h.8M244.3 160.9h.8M245.6 160.9h.8M246.9 160.9h.8M248.2 160.9h.8M249.4 160.9h.8M250.7 160.9h.8M252 160.9h.8M253.2 160.9h.8M254.5 160.9h.8M255.8 160.9h.8M257.1 160.9h.7"/>
<path d="M258.3 160.9h.8M259.6 160.9h.8M260.9 160.9h.8M262.1 160.9h.8M263.4 160.9h.8M264.7 160.9h.8M266 160.9h.8M267.2 160.9h.8M268.5 160.9h.8M269.8 160.9h.8M271 160.9h.8"/>
</g>
<path d="M232.4 57.2l1 1.7h-2z" fill="none" stroke="#f33" stroke-width=".21"/>
<path d="M250.8 55.5h1.4l-.7 1.1z" fill="#f00"/>
<g fill="none" stroke="#f00" stroke-width=".21">
<path d="M25.2 55.4v.8M25.2 56.6v.8M25.2 57.9v.8M25.2 59.2v.8M26 54.1h-.8v.8M26.5 54.1h.7M27.7 54.1h.8M29 54.1h.8M30.3 54.1h.7M31.5 54.1h.8M32.8 54.1h.8M34.1 54.1h.8"/>
<path d="M35.3 54.1h.8M36.6 54.1h.8M37.9 54.1h.8M39.2 54.1h.8M40.4 54.1h.8M41.7 54.1h.8M43 54.1h.8M44.3 54.1h.7M45.5 54.1h.8M46.8 54.1h.8M48.1 54.1h.7M49.3 54.1h.8"/>
<path d="M50.6 54.1h.8M51.9 54.1h.8M53.1 54.1h.9M54.4 54.1h.8M55.7 54.1h.8M57 54.1h.8M58.2 54.1h.8M59.5 54.1h.8M60.8 54.1v.8M60.8 55.4v.8M60.8 56.6v.8M60.8 57.9v.8"/>
<path d="M60.8 59.2v.8M250.8 55.5h1.4l-.7 1.1zM25.2 60.5v.8M25.2 61.7v.8M25.2 63v.8M25.2 64.3v.8M25.2 65.5v.8M25.2 66.8v.8M25.2 68.1v.8M25.2 69.4v.7M25.2 70.6v.8M25.2 71.9v.8"/>
<path d="M25.2 73.2v.8M25.2 74.4v.8M25.2 75.7v.8M25.2 77v.8M25.2 78.3v.8M25.2 79.5v.8M60.8 60.5v.8M60.8 61.7v.8M60.8 63v.8M60.8 64.3v.8M60.8 65.5v.8M60.8 66.8v.8"/>
<path d="M60.8 68.1v.8M60.8 69.4v.7M60.8 70.6v.8M60.8 71.9v.8M60.8 73.2v.8M60.8 74.4v.8M60.8 75.7v.8M60.8 77v.8M60.8 78.3v.8M60.8 79.5v.8M25.2 80.8v.8M25.2 82.1v.8"/>
<path d="M25.2 83.3v.8M25.2 84.6v.8M25.2 85.9v.8M25.2 87.2v.7M25.2 88.4v.8M25.2 89.7v.8M25.2 91v.8M25.2 92.2v.8M25.2 93.5v.8M25.2 94.8v.8M25.2 96.1v.8M25.2 97.3v.8"/>
<path d="M25.2 98.6v.8M25.2 99.9v.8M60.8 85.9v.8M60.8 87.2v.7M60.8 88.4v.8M60.8 89.7v.8M60.8 91v.8M60.8 92.2v.8M60.8 93.5v.8M60.8 94.8v.8M60.8 96.1v.8M60.8 97.3v.8"/>
<path d="M60.8 98.6v.8M60.8 99.9v.8M60.8 80.8v.8M60.8 82.1v.8M60.8 83.3v.8M60.8 84.6v.8M25.2 101.1v.8M25.2 102.4v.8M25.2 103.7v.8M25.2 105v.7M25.2 106.2v.8M25.2 107.5v.8"/>
<path d="M25.2 108.8v.8M25.2 110v.8M25.2 111.3v.8M25.2 112.6v.8M25.2 113.9v.8M25.2 115.1v.8M25.2 116.4v.8M25.2 117.7v.8M25.2 118.9v.8M60.8 101.1v.8M60.8 102.4v.8M60.8 103.7v.8"/>
<path d="M60.8 105v.7M60.8 106.2v.8M60.8 107.5v.8M60.8 108.8v.8M60.8 110v.8M60.8 111.3v.8M60.8 112.6v.8M60.8 113.9v.8M60.8 115.1v.8M60.8 116.4v.8M60.8 117.7v.8M60.8 118.9v.8"/>
<path d="M25.2 120.2v.8M25.2 121.5v.8M25.2 122.8v.7M25.2 124v.8M25.2 125.3v.8M25.2 126.6v.8M25.2 127.8v.8M25.2 129.1v.8M25.2 130.4v.8M25.2 131.7v.8M25.2 132.9v.8M25.2 134.2v.8"/>
<path d="M25.7 135.5h.8M26.9 135.5h.8M28.2 135.5h.8M29.5 135.5h.8M30.7 135.5h.8M32 135.5h.8M33.3 135.5h.8M34.6 135.5h.7M35.8 135.5h.8M37.1 135.5h.8M38.4 135.5h.8M39.6 135.5h.8"/>
<path d="M40.9 135.5h.8M42.2 135.5h.8M43.5 135.5h.8M44.7 135.5h.8M46 135.5h.8M47.3 135.5h.8M48.5 135.5h.8M49.8 135.5h.8M51.1 135.5h.8M52.4 135.5h.7M53.6 135.5h.8M54.9 135.5h.8"/>
<path d="M56.2 135.5h.8M57.4 135.5h.8M58.7 135.5h.8M60 135.5h.8M60.8 120.2v.8M60.8 121.5v.8M60.8 122.8v.7M60.8 124v.8M60.8 125.3v.8M60.8 126.6v.8M60.8 127.8v.8M60.8 129.1v.8"/>
<path d="M60.8 130.4v.8M60.8 131.7v.8M60.8 132.9v.8M60.8 134.2v.8"/>
</g>
<path d="M26.5 54.6l1 1.8h-2.1z" fill="none" stroke="#f33" stroke-width=".21"/>
<path d="M42.3 52.9h1.3l-.6 1.2z" fill="#f00"/>
<path d="M42.3 52.9h1.3l-.6 1.2z" fill="none" stroke="#f00" stroke-width=".21"/>
<g fill="none" stroke="#00f" stroke-width=".25">
<path d="M224 26.1h.8M225.3 26.1h.8M226.5 26.1h.8M227.8 26.1h.8M229.1 26.1h.8M230.4 26.1h.8M231.6 26.1h.8M232.9 26.1h.8M234.2 26.1h.8M235.4 26.1h.8M236.7 26.1h.8M238 26.1h.8"/>
<path d="M239.3 26.1h.7M240.5 26.1h.8M241.8 26.1h.8M243.1 26.1h.8M244.3 26.1h.8M245.6 26.1h.8M246.9 26.1h.8M248.2 26.1h.8M249.4 26.1h.8M250.7 26.1h.8M252 26.1h.8M253.2 26.1h.8"/>
<path d="M254.5 26.1h.8M255.8 26.1h.8M257.1 26.1h.7M258.3 26.1h.8M259.6 26.1h.8M260.9 26.1h.8"/>
</g>
<text font-size="2.8" x="218.4" y="187">Cytometer v3 - Channel</text>
<g font-size="2.3">
<text x="38" y="11.7">1</text>
<text x="110.9" y="11.7">2</text>
<text x="184.1" y="11.7">3</text>
<text x="257.1" y="11.7">4</text>
<text x="4" y="33.3">A</text>
<text x="291.4" y="33.3">A</text>
<text x="4.1" y="81.6">B</text>
<text x="291.5" y="81.6">B</text>
<text x="4.1" y="129.9">C</text>
<text x="291.5" y="129.9">C</text>
<text x="4.1" y="178.2">D</text>
<text x="291.4" y="178.2">D</text>
<text x="212.1" y="187.1">Title:</text>
<text x="212.3" y="190.9">Size:</text>
<text x="219.5" y="190.9">A4</text>
<text x="224.8" y="190.9">Number:</text>
<text x="235" y="190.9">1</text>
<text x="240.3" y="190.9">Revision:</text>
<text x="251.5" y="190.9">0</text>
<text x="265.2" y="187.1">Author:</text>
<text x="274.4" y="187.1">Artur Rafael</text>
<text x="212.3" y="196">File :</text>
<text x="212.3" y="193.5">Date:</text>
<text x="219.5" y="193.5">11/05/2023</text>
<text x="219.5" y="196">Channel.SchDoc</text>
<text x="240" y="193.5">Sheet: 10</text>
<text x="249.7" y="192.2">_</text>
<text x="251.5" y="193.5">15</text>
<text x="38" y="199.8">1</text>
<text x="110.9" y="199.8">2</text>
<text x="184.1" y="199.8">3</text>
<text x="257.1" y="199.8">4</text>
</g>
<g font-size="2.3" fill="#800000">
<text x="157.4" y="23.1">MR_SEL1_P</text>
<text x="157.4" y="25.7">MR_SEL1_N</text>
<text x="112.3" y="34.5">MR_SEL</text>
<text x="157.4" y="33.3">MR_SEL2_P</text>
<text x="157.4" y="35.8">MR_SEL2_N</text>
<text x="157.4" y="43.5">MR_SEL3_P</text>
<text x="157.4" y="46">MR_SEL3_N</text>
<text x="12.2" y="60">VREF[1..3]</text>
<text x="27.7" y="58.7">VREF[1..3]</text>
<text x="93.9" y="65.1">MRX_P</text>
<text x="137.1" y="65.1">MRX_P</text>
<text x="254" y="63.8">VOUT[1..3]</text>
<text x="271.4" y="65.1">VOUT[1..3]</text>
<text x="50.6" y="66.3">VREF1</text>
<text x="73.5" y="67.6">VREF</text>
<text x="93.5" y="67.6">MRX_N</text>
<text x="137.1" y="67.6">MRX_N</text>
<text x="159.1" y="70.1">MR_P</text>
<text x="200.6" y="70.1">MR_P</text>
<text x="236.2" y="71.4">VOUT1</text>
<text x="73.5" y="77.8">VCC</text>
<text x="93.5" y="75.2">MRY_N</text>
<text x="93.9" y="72.7">MRY_P</text>
<text x="137.1" y="75.2">MR_CH1_P</text>
<text x="137.1" y="77.8">MR_CH1_N</text>
<text x="158.7" y="72.7">MR_N</text>
<text x="200.6" y="72.7">MR_N</text>
<text x="222.3" y="72.7">VOUT</text>
<text x="73.5" y="80.3">GND</text>
<text x="73.5" y="82.9">VEE</text>
<text x="93.7" y="82.9">MRZ_N</text>
<text x="94.1" y="80.3">MRZ_P</text>
<text x="200.6" y="80.3">VCC</text>
<text x="200.6" y="82.9">GND</text>
<text x="222.7" y="82.9">VSAT</text>
<text x="236.2" y="81.6">VSAT1</text>
<text x="200.6" y="85.4">VEE</text>
<text x="50.6" y="99.4">VREF2</text>
<text x="73.5" y="100.7">VREF</text>
<text x="93.5" y="100.7">MRX_N</text>
<text x="93.9" y="98.1">MRX_P</text>
<text x="137.1" y="98.1">MRX_P</text>
<text x="137.1" y="100.7">MRX_N</text>
<text x="93.9" y="105.7">MRY_P</text>
<text x="158.7" y="105.7">MR_N</text>
<text x="159.1" y="103.2">MR_P</text>
<text x="200.6" y="103.2">MR_P</text>
<text x="200.6" y="105.7">MR_N</text>
<text x="222.3" y="105.7">VOUT</text>
<text x="236.2" y="104.5">VOUT2</text>
<text x="73.5" y="110.8">VCC</text>
<text x="73.5" y="113.4">GND</text>
<text x="93.5" y="108.3">MRY_N</text>
<text x="94.1" y="113.4">MRZ_P</text>
<text x="137.1" y="108.3">MR_CH1_P</text>
<text x="137.1" y="110.8">MR_CH1_N</text>
<text x="200.6" y="113.4">VCC</text>
<text x="73.5" y="115.9">VEE</text>
<text x="93.7" y="115.9">MRZ_N</text>
<text x="200.6" y="115.9">GND</text>
<text x="200.6" y="118.5">VEE</text>
<text x="222.7" y="115.9">VSAT</text>
<text x="236.2" y="114.6">VSAT2</text>
<text x="93.9" y="131.2">MRX_P</text>
<text x="137.1" y="131.2">MRX_P</text>
<text x="50.6" y="132.4">VREF3</text>
<text x="73.5" y="133.7">VREF</text>
<text x="93.5" y="133.7">MRX_N</text>
<text x="137.1" y="133.7">MRX_N</text>
<text x="159.1" y="136.2">MR_P</text>
<text x="200.6" y="136.2">MR_P</text>
<text x="236.2" y="137.5">VOUT3</text>
<text x="73.5" y="143.9">VCC</text>
<text x="93.5" y="141.4">MRY_N</text>
<text x="93.9" y="138.8">MRY_P</text>
<text x="137.1" y="141.4">MR_CH1_P</text>
<text x="137.1" y="143.9">MR_CH1_N</text>
<text x="158.7" y="138.8">MR_N</text>
<text x="200.6" y="138.8">MR_N</text>
<text x="222.3" y="138.8">VOUT</text>
<text x="73.5" y="146.4">GND</text>
<text x="73.5" y="149">VEE</text>
<text x="93.7" y="149">MRZ_N</text>
<text x="94.1" y="146.4">MRZ_P</text>
<text x="200.6" y="146.4">VCC</text>
<text x="200.6" y="149">GND</text>
<text x="222.7" y="149">VSAT</text>
<text x="236.2" y="147.7">VSAT3</text>
<text x="200.6" y="151.5">VEE</text>
<text x="259.1" y="155.3">VSAT[1..3]</text>
<text x="35.5" y="161.7">GND</text>
<text x="35.6" y="159.2">VCC</text>
<text x="274.1" y="156.6">VSAT[1..3]</text>
<text x="35.7" y="164.2">VEE</text>
</g>
<g font-size="2.3" fill="#003a70">
<text x="131.8" y="24.4">MR_SW1</text>
<text x="147.3" y="26.9">MR_N</text>
<text x="147.7" y="24.4">MR_P</text>
<text x="131.7" y="34.5">MR_SW2</text>
<text x="147.7" y="34.5">MR_P</text>
<text x="147.3" y="37.1">MR_N</text>
<text x="131.8" y="44.7">MR_SW3</text>
<text x="147.3" y="47.3">MR_N</text>
<text x="147.7" y="44.7">MR_P</text>
</g>
<g font-size="2.3" fill="#000080">
<text x="68.4" y="58.7">Bias1</text>
<text x="132" y="58.7">TopSel1</text>
<text x="68.4" y="61.3">CurrentSource.SchDoc</text>
<text x="132" y="61.3">TopologySelection.SchDoc</text>
<text x="195.6" y="63.8">Amp1</text>
<text x="195.6" y="66.3">Amplification.SchDoc</text>
<text x="68.4" y="91.8">Bias2</text>
<text x="68.4" y="94.3">CurrentSource.SchDoc</text>
<text x="132" y="91.8">TopSel2</text>
<text x="132" y="94.3">TopologySelection.SchDoc</text>
<text x="195.6" y="96.8">Amp2</text>
<text x="195.6" y="99.4">Amplification.SchDoc</text>
<text x="68.4" y="124.8">Bias3</text>
<text x="132" y="124.8">TopSel3</text>
<text x="68.4" y="127.4">CurrentSource.SchDoc</text>
<text x="132" y="127.4">TopologySelection.SchDoc</text>
<text x="195.6" y="129.9">Amp3</text>
<text x="195.6" y="132.4">Amplification.SchDoc</text>
</g>
</svg>
